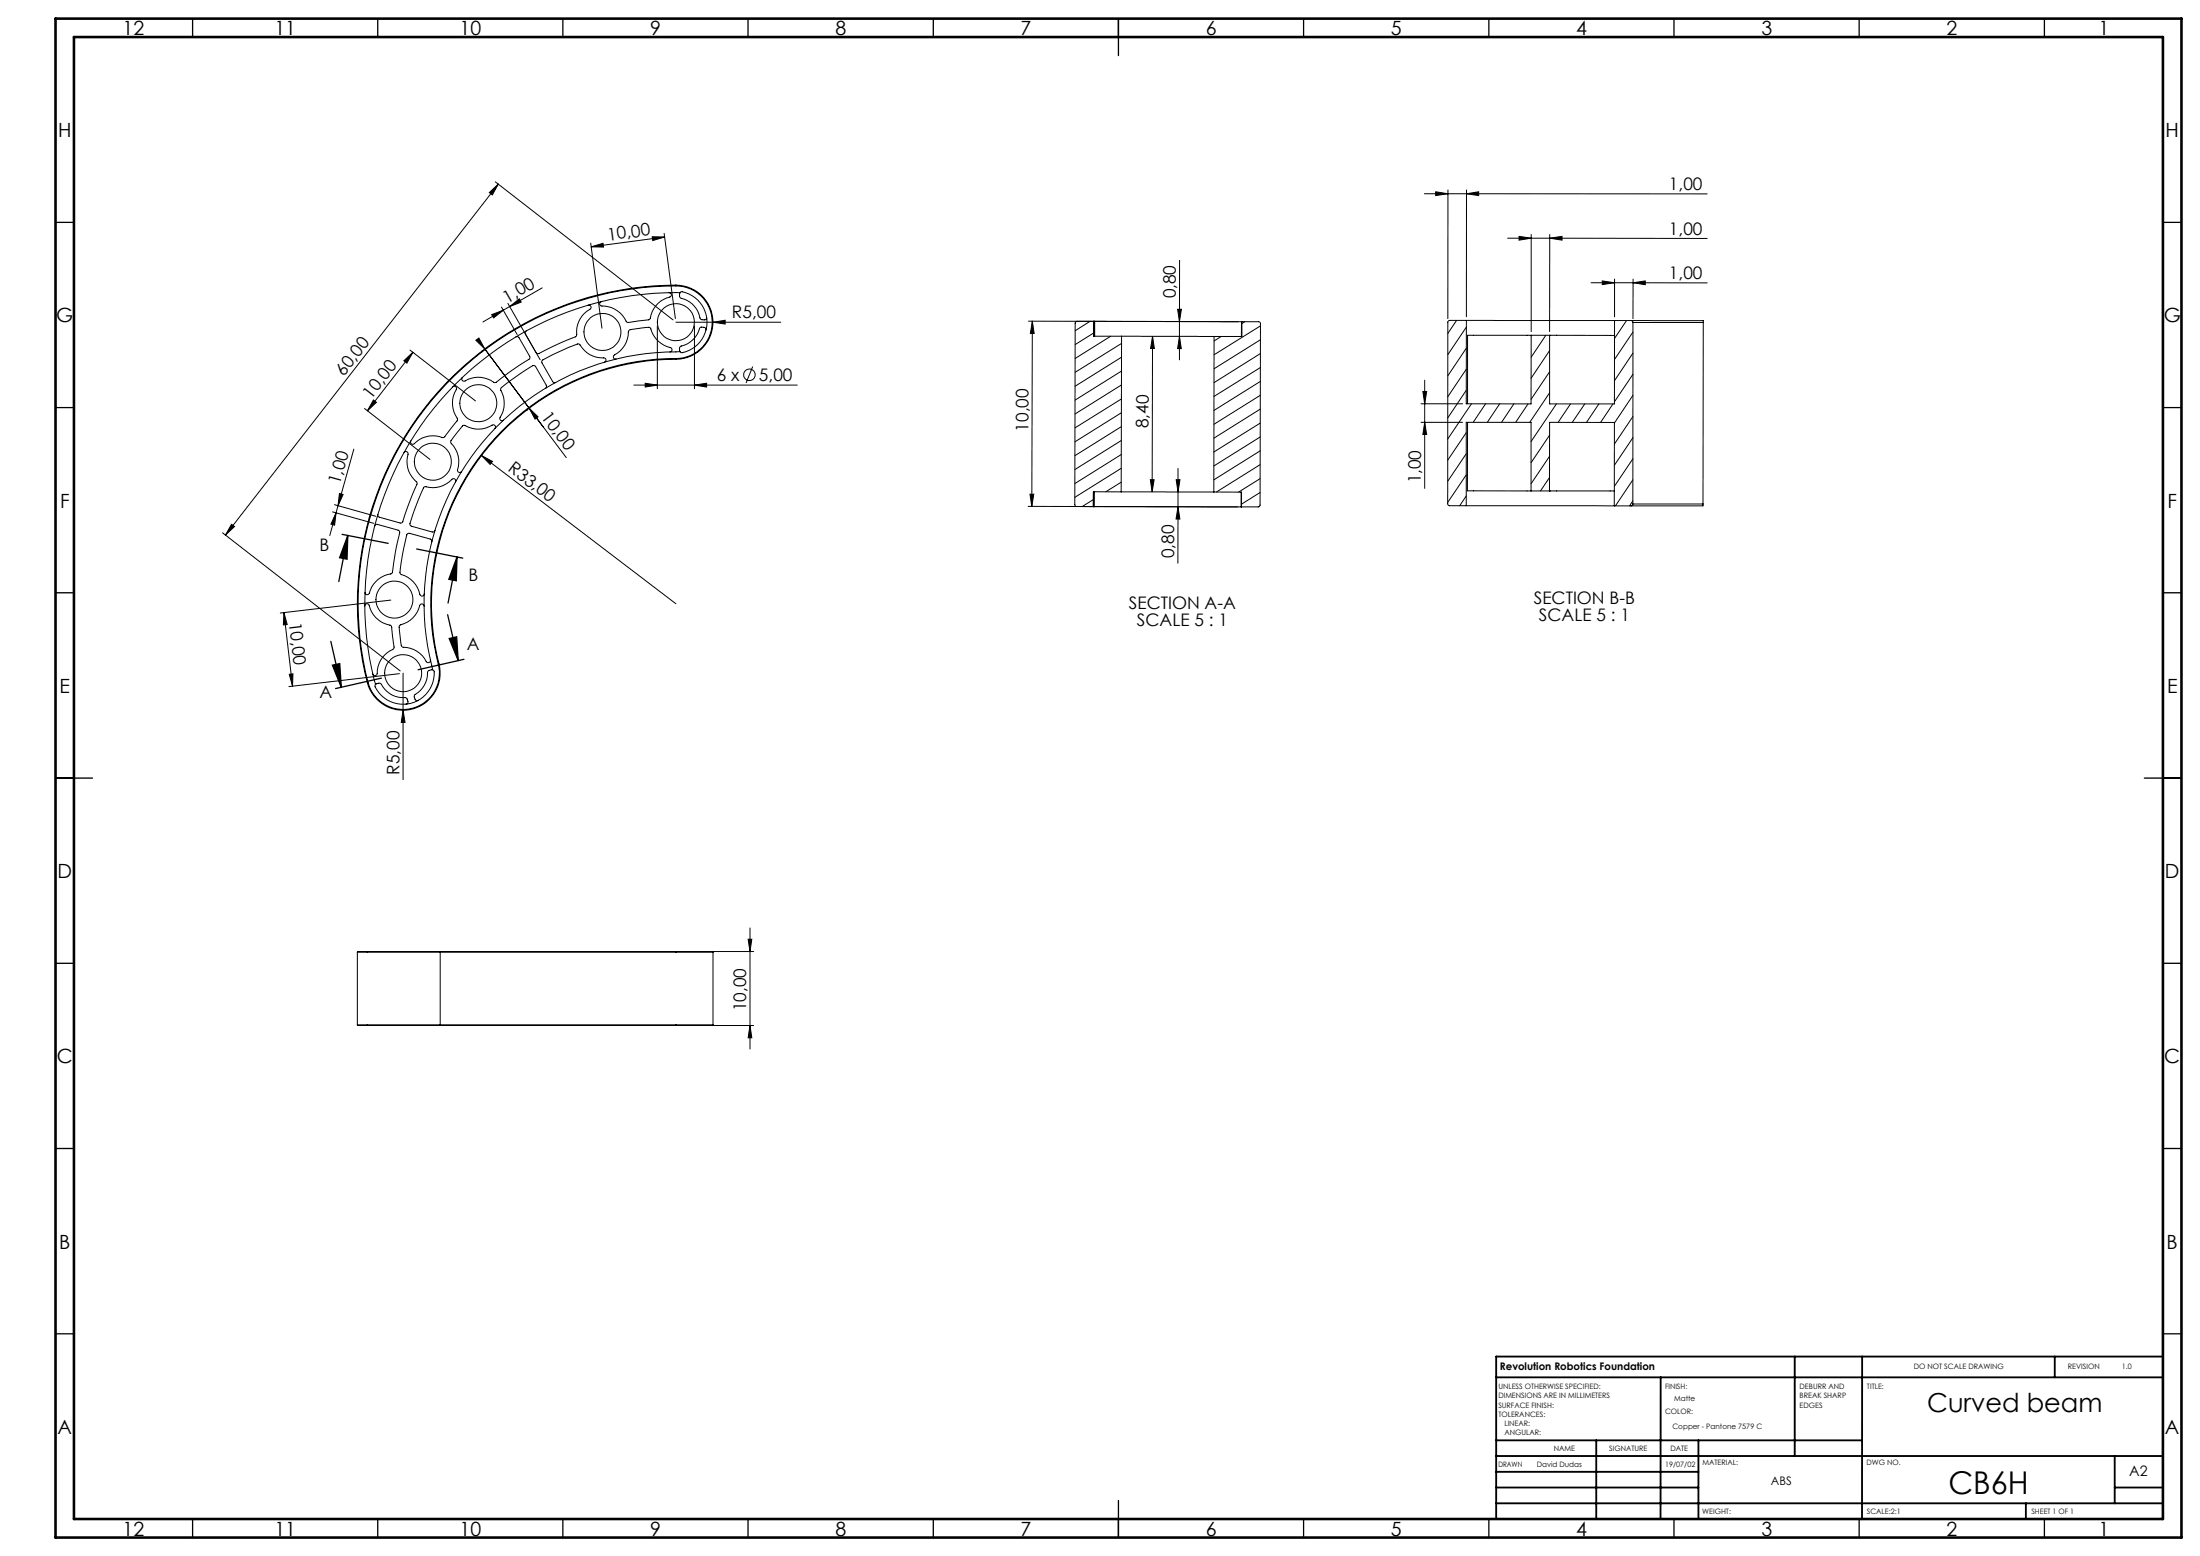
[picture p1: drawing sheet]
<svg xmlns="http://www.w3.org/2000/svg" width="594mm" height="420mm" viewBox="0 0 594 420" stroke-linecap="round" stroke-linejoin="round" font-family="sans-serif">
<g fill="none" stroke="#000" stroke-width=".27">
<path d="M132.1 52l2.4-2.3-1.6 2.9zM133.7 49.1l48 37.2M134.5 49.7l-73.6 94.7M384.6 52.3h76.3M387.6 51.8l3.3 .5-3.3 .5zM390.9 51.3v34.7M396 52.3l3.2-.5v1zM396 51.3l-.1 34.2M146.4 77.7l-8.8 5M159.5 65.6l3 23M159.6 66.6l3.2-.9 .1 1zM176.1 63.9l3.4 .1-3.3 .9z"/>
<path d="M179.3 63l3.1 23M179.5 64l-19.9 2.6M180.7 79a.59 .59 0 0 1 .6 .5 .59 .59 0 0 1-.5 .7 7.6 7.6 0 0 0-5.4 6l-5.7 .8-.5-.1a7.8 7.8 0 0 0-7.1-4.4l-.2-.6 .4-.5M182.5 77a86 86 0 0 0-83.3 107.2M182.5 77v.2M182.5 77.2a85.8 85.8 0 0 0-83.2 106.9M182.5 77.2a9.8 9.8 0 0 1 9.8 9.8 9.8 9.8 0 0 1-9.8 9.8M182.5 77a10 10 0 0 1 10 10 10 10 0 0 1-10 10M183.6 79l.2-.2a8.3 8.3 0 0 1 7.1 8.2 8.3 8.3 0 0 1-7.1 8.2l-.2-.3M183.6 79h-.2a83.8 83.8 0 0 0-82 105.7M183.6 79l-.1 1 .2 .4a7.2 7.2 0 0 1 5.5 5.7l.1 .1a1.25 1.25 0 0 0 1.5-.3v-.2M318.5 70.3v26.8"/>
<path d="M407.1 64.3l53.8 .1M410.1 63.8l3.3 .5-3.3 .5zM413.4 63.3v26.2M418.4 64.3l3.3-.5v1zM418.4 63.3v26.2M429.6 76.3l31.3 .1M432.6 75.8l3.3 .5-3.3 .5zM435.9 75.3v10.2M440.9 76.3l3.3-.5v1.1zM440.9 75.3v10.7M109 97.4l2.5-2.3-1.6 2.9zM110.7 94.5l17.7 13.7"/>
<path d="M111.5 95.1l-12.3 15.8M128.5 91.8l.8-.6 1.6 3zM130.1 94.8h.1M130.9 94.2l22 29.3M132.8 84.9l3.1-1.2-2.6 2.1zM135.4 82.9l4.2 7.4M135.9 83.7l-5.5 3.2M137.1 81.9l8.7 15.2M137.6 82.7l-1.7 1M137.6 82.7l2.6-2 .5 .8zM139.3 90.9h.5l.3 .2 2.9 5.1 .1 .4-5.9 4.1-3.2 2.5-.4 .1a7.5 7.5 0 0 0-8.2-.4l-.6-.2-.1-.4 .1-.4M142.1 89.3l-.3 .5 .1 .4"/>
<path d="M158.8 82.4a.59 .59 0 0 1 .8 .3 .59 .59 0 0 1-.3 .8 7.6 7.6 0 0 0-3.7 7.2l-10 4.7-.4 .1-.5-.3M163.2 97.8a.59 .59 0 0 0 .4-.7 .59 .59 0 0 0-.6-.5 7.4 7.4 0 0 1-6.6-3.7l-.3-.1-2.6 1-4.7 2.1-2.5 1.5v.5l2.9 5.1 .4 .3 .4-.1M177.5 88v16.9M180.9 95a.59 .59 0 0 0 .5-.6 .59 .59 0 0 0-.4-.6 7.7 7.7 0 0 1-5.5-5.4 5.3 5.3 0 0 0-2.9 .2l-2.4 .4-.4 .3a7.5 7.5 0 0 1-4.1 6.6l-.1 .4 .1 .4 .6 .2M182.5 97a66 66 0 0 0-64 82.2M182.5 96.8a66.2 66.2 0 0 0-64.2 82.5M182.5 96.8v.2M182.5 87h28.3M183.6 94.9h-.2a68.1 68.1 0 0 0-66.6 85.9M187.5 88v16.9M190.6 89.1a.95 .95 0 0 0-1.2-.8l-.3 .1a7.6 7.6 0 0 1-5.5 5.2v1.3M192.5 87l3.3-.6v1.1z"/>
<path d="M203.2 98.9l-1.8 4.5M277.7 86.7l56.6 .1M278.7 86.7l.5 3.3h-1zM278.7 86.7l-.1 50M294.3 86.7l-4 2.6M295.3 86.7h-4.6l-.4 .5-.1 49 .1 .4 .4 .1 4.5 .1M295.3 86.7h.1M295.3 86.7h.3M295.3 86.7v4.1h7.5M295.3 89.9l-5 3.1M295.6 86.7l39.6 .1M295.6 86.7v4.1"/>
<path d="M299.9 90.8l-9.6 5.9M302.8 96.4l-12.5 7.9M302.8 90.8h25M302.8 90.8l-.1 42M302.8 92.7l-12.5 7.8M311.2 90.8l.5 3.3h-1zM311.2 90.8l-.1 42M318 83.5h1l-.5 3.3zM318.5 90.8l.4 3.3h-.9zM327.8 90.8l-.1 42M329.7 90.8l-1.9 1.2M335.2 86.8h.1"/>
<path d="M335.2 86.8v4M335.3 86.8h4.6l.4 .5-.1 49-.4 .5h-4.6M335.3 86.8v4h-7.5M336.1 86.8l-.8 .5M340.3 95.4l-12.5 7.9M340.3 99.2l-12.5 7.8M340.3 88l-12.5 7.8M340.3 91.7l-12.5 7.8M393.3 86.5l-2.4 3.5M395.9 99.7l-5 7.4M395.9 88.3l-5 7.4M395.9 94l-5 7.4"/>
<path d="M395.9 86.5h-4.5l-.5 .4v49.1l.1 .3 .4 .2h4.5M395.9 86.5h40M395.9 86.5v22.5h17.5v-18.5M413.4 90.5h-17.2v18.5M413.4 90.5h5M413.5 90.5l-.1 .2M417.4 90.5l-4 5.9M418.4 94.6l-5 7.5M418.4 90.5h17.5M435.9 86.5v22.5h-17.5v-18.5M435.9 86.5h4.5M439.2 86.5l-3.3 4.9"/>
<path d="M440.4 86.5l.4 .2 .1 .3M440.4 86.5l19.5 .1v.4M440.9 89.6l-5 7.5M440.9 95.3l-5 7.5M440.9 87h19M440.9 87v49M459.9 87l-.1 49M98.4 110.3l17.7 13.7M100.8 108l.8 .6-2.4 2.3zM122.2 104.4a.61 .61 0 0 1 .9 0 .61 .61 0 0 1 .1 .8 7.5 7.5 0 0 0 .3 8l-3.4 4.7-.4 .2a7.4 7.4 0 0 0-8 1.8l-.6-.1-.3-.4 .1-.4M133.6 115.7a.6 .6 0 0 0 .1-.8 .6 .6 0 0 0-.8-.1 7.2 7.2 0 0 1-7.6 0l-.5 .2-2.3 2.9-.7 1-.1 .5a7.5 7.5 0 0 1 1.8 7.6l.2 .4 .4 .1 .5-.2M142.1 110.8h.1"/>
<path d="M142.9 110.2l2.4 2.3-.8 .6zM147.3 104.8l.3-.4-.1-.4-2.9-5.1-.6-.2-6.6 4.3-2 1.6-.3 .5a7.8 7.8 0 0 1-.2 7.9l.4 .5 .7-.1M171.1 103.9h44.2M174.2 103.5l3.3 .4-3.3 .6zM187.5 103.9l3.3-.4v1zM302.8 111.4l-12.6 7.9M302.8 115.2l-12.6 7.8M302.8 118.9l-12.6 7.8M302.8 100.2l-12.5 7.8M302.8 103.9l-12.5 7.8M302.8 107.7l-12.5 7.8M340.3 110.4l-12.5 7.9"/>
<path d="M340.3 114.2l-12.6 7.8M340.3 118l-12.6 7.8M340.3 103l-12.5 7.8M340.3 106.7l-12.5 7.8M383.7 109h11.2M383.7 114h11.2M384.2 105.7h1l-.5 3.3zM384.7 114l.5 3.3h-1zM384.7 102.6v29.2M395.9 105.4l-5 7.4M395.9 116.8l-5 7.4M396.2 114v18.5h17.2"/>
<path d="M397.3 109l-6.4 9.5M401.1 109l-3.3 5M404.9 109l-3.3 5M408.8 109l-3.4 5M412.6 109l-3.4 5M418.4 100.3l-5 7.5M418.4 106l-5.4 8M418.4 117.5l-5 7.4M420.2 109l-6.8 10.2M424 109l-3.3 5M427.9 109l-3.4 5M431.7 109l-3.4 5"/>
<path d="M435.5 109l-3.3 5M440.9 101l-5 7.5M440.9 106.7l-5 7.5M440.9 112.4l-5 7.5M440.9 118.1l-5 7.5M89.8 138.2l11.1 3.1M90.3 136.2l11.2 3.2M90.7 138.4l-.4 3.4-.9-.3zM91.3 136.5l-2.3 8.1M91.7 133.2l.9 .3-1.3 3zM95.5 121.2l-4.2 15.3M109.1 122.2a.59 .59 0 0 1 .7-.3 .59 .59 0 0 1 .4 .7 8.2 8.2 0 0 0 2.4 7.8l-4 10.7-.5 .1-5.8-1.6-.3-.4v-.3"/>
<path d="M123 130.1a.6 .6 0 0 0-.2-.8 .6 .6 0 0 0-.8 .1 7.7 7.7 0 0 1-7.4 2l-1.8 3.8-2.1 6.1a.58 .58 0 0 0 .4 .7l5.6 1.6 .6-.1 .1-.3M130 123l3 1.5-.7 .9zM130 123l52.5 40M277.6 136.7l56.6 .1M278.1 133.4h1l-.5 3.3zM295.2 136.8h.1M295.2 136.8h.3M295.2 134.8l-3 1.9M295.2 132.7v4.1M295.5 136.8h39.6M295.5 132.7v4.1M302.7 132.8h25"/>
<path d="M302.7 132.8l-7.5-.1v4.1M302.7 126.4l-12.5 7.8M302.7 130.2l-4.1 2.5M302.8 122.7l-12.6 7.8M310.6 129.5h1l-.5 3.3zM317.6 129.5h1l-.5 3.3zM318.1 136.8l.5 3.3h-1.1zM318.1 126.5l-.1 25.5M327.7 132.8h7.5v4M335.1 136.8h.1M335.1 132.8v4M340.2 125.4l-11.8 7.4"/>
<path d="M340.2 129.2l-5.8 3.6M340.2 132.9l-5 3.2M340.3 121.7l-12.6 7.8M395.9 122.5l-5 7.4M395.9 128.2l-5 7.4M395.9 133.9l-1.8 2.6M395.9 136.5h40M413.4 132.5v-18.5h-17.5v22.5M413.4 132.5h5M418.4 132.5h17.5M418.4 132.5v-18.5h17.5v22.5M418.4 123.1l-5 7.5"/>
<path d="M418.4 128.9l-2.5 3.6M435.9 136.5h4.5M440.9 129.5l-4.7 7M440.9 135.2l-.9 1.3M440.9 136l-.2 .4-.3 .1M440.9 136h18.9M440.9 123.8l-5 7.5M459.8 136v.5h-19.4M60.1 143.8l48 37.3M62.5 141.5l.8 .6-2.4 2.3zM101.2 142l.2-.3 .4-.2 5.7 1.6 .4 .4-1.1 5.6-.8 5.3-.3 .4a7.4 7.4 0 0 0-6.1 5.5l-.8 .2-.2-.6M116.6 146.2l-.1-.4-.3-.3-5.6-1.5-.7 .2-1.6 7.7-.3 2.6 .1 .5a7.5 7.5 0 0 1 5.4 5.6l.5 .3 .4-.2 .1-.4"/>
<path d="M76.7 165.4l.8 3.2-1 .1zM76.7 165.4l2.3 19.8M98.5 163.6a.61 .61 0 0 1 .5-.6 .61 .61 0 0 1 .7 .4 7.4 7.4 0 0 0 5.9 5.5l.8 5.7-.1 .5a7.7 7.7 0 0 0-4.6 7.1l-.6 .2-.5-.5M105.5 162l-29.8 3.5M114.5 163.6a.61 .61 0 0 0-.5-.6 .61 .61 0 0 0-.7 .5 7.8 7.8 0 0 1-5.4 5.4l-.1 1 .4 3.7 .4 1a7.5 7.5 0 0 1 6.6 4.1l.4 .2 .4-.2 .2-.6M118.3 179.3a9.8 9.8 0 0 1-7.1 11.9 9.8 9.8 0 0 1-11.9-7.1M118.5 179.2l-.2 .1M118.5 179.2a10 10 0 0 1-7.2 12.2 10 10 0 0 1-12.1-7.2M78.1 182l1-.1-.1 3.3zM99.3 184.1l-.1 .1M101.4 184.7l1.3-.3a7.4 7.4 0 0 0 7 4l.1 .1a1.36 1.36 0 0 1 .1 1.5l-.3 .1M107.8 181.8l-29.8 3.5"/>
<path d="M108.8 191.7l.6 3.3h-1.1zM108.8 181.7v28.7M116.8 180.8l.3 .1a7.9 7.9 0 0 1-6.2 8.9 8.1 8.1 0 0 1-9.7-4.8l.2-.3M116.8 180.8l-1 .2-.3 .2a7.2 7.2 0 0 1-3.6 6.5l-.1 .1a1.18 1.18 0 0 0 1 1.3h.1M96.5 257h2.7M96.5 257v19.6M99.2 257h19.7M99.3 256.8h-2.7l-.1 .2M99.3 256.8l-.1 .2M99.3 256.8h19.3M118.6 256.8l.3 .2M118.6 256.8h63.9"/>
<path d="M118.9 257h63.6M118.9 257v19.6M182.5 256.8h9.9l.1 .2M182.5 256.8v.2M182.5 257h10M183.5 256.8h20M192.5 257v19.6M202 253.5h1l-.5 3.3zM202.5 250.5v32.7M96.5 276.6l.1 .2h2.7M96.5 276.6h2.7M99.2 276.6l.1 .2"/>
<path d="M99.2 276.6h19.7M99.3 276.8h19.3M118.6 276.8h63.9M118.9 276.6l-.3 .2M118.9 276.6h63.6M182.5 276.6v.2M182.5 276.6h10M183.5 276.8h20M192.5 276.6l-.1 .2h-9.9M202.5 276.8l.5 3.3h-1z"/>
<circle cx="162.7" cy="89.6" r="5"/>
<circle cx="182.5" cy="87" r="5"/>
<circle cx="129.1" cy="108.9" r="5"/>
<circle cx="202.3" cy="101.2" r="1.56"/>
<circle cx="116.9" cy="124.6" r="5"/>
<circle cx="106.5" cy="161.8" r="5"/>
<circle cx="108.9" cy="181.7" r="5"/>
</g>
<g fill="none" stroke="#000" stroke-width=".35">
<path d="M52 5v5M102 5v5M152 5v5M202 5v5M252 5v5M302 5v10M352 5v5M402 5v5M452 5v5M502 5v5M552 5v5M15 60h5"/>
<path d="M584 60h5M15 110h5M584 110h5M92.4 144.2l12.4 2.5M93.9 144.5l-.2 6.4-2-.4zM93.9 144.5l-2.4 12.5M112.5 148.2l12.5 2.5M123.4 150.3l-.2 6.5-2-.4zM123.4 150.3l-2.4 12.5M15 160h5M89.3 173.1l2.8 12.4M89.7 179.5l2-.4 .4 6.4z"/>
<path d="M120.9 165.9l2.8 12.4M121.3 172.3l2-.4 .4 6.4zM125.3 178l-12.4 2.8M584 160h5M103 183l-12.4 2.9M15 210h10M579 210h10M15 260h5M584 260h5M15 310h5M584 310h5M15 360h5"/>
<path d="M584 360h5M52 410v5M102 410v5M152 410v5M202 410v5M252 410v5M302 405v10M352 410v5M402 410v5M452 410v5M502 410v5M552 410v5"/>
</g>
<g fill="none" stroke="#000" stroke-width=".5">
<path d="M404 371.8h180M448.4 371.8l-.1 38.3M484.6 366.2v26.8M502.8 366.2l-.1 43.9M554.8 366.2v5.6M584 366.2h-180v43.8M404 388.8h98.8M404 397.3h54.6M404 393h180M431 388.8v21.2M458.6 388.8v21.2M571 393v12.8"/>
<path d="M404 405.8h180M404 401.5h54.6M547 405.8v4.2M571 401.5h13"/>
</g>
<path d="M15 5h574v410h-574zM20 10h564v400h-564z" fill="none" stroke="#000" stroke-width=".7"/>
<g fill="#000">
<path d="M192.5 87l3.3-.6v1.1zM130 123l3 1.5-.7 .9zM108.8 191.7l.6 3.3h-1.1z"/>
<path d="M387.6 51.8l3.3 .5-3.3 .5zM396 52.3l3.2-.5v1z"/>
<path d="M159.6 66.6l3.2-.9 .1 1zM176.1 63.9l3.4 .1-3.3 .9z"/>
<path d="M410.1 63.8l3.3 .5-3.3 .5zM418.4 64.3l3.3-.5v1z"/>
<path d="M432.6 75.8l3.3 .5-3.3 .5zM440.9 76.3l3.3-.5v1.1z"/>
<path d="M128.5 91.8l.8-.6 1.6 3zM142.9 110.2l2.4 2.3-.8 .6z"/>
<path d="M132.8 84.9l3.1-1.2-2.6 2.1zM137.6 82.7l2.6-2 .5 .8z"/>
<path d="M278.7 86.7l.5 3.3h-1zM278.1 133.4h1l-.5 3.3z"/>
<path d="M311.2 90.8l.5 3.3h-1zM310.6 129.5h1l-.5 3.3zM318 83.5h1l-.5 3.3zM318.5 90.8l.4 3.3h-.9zM317.6 129.5h1l-.5 3.3zM318.1 136.8l.5 3.3h-1.1z"/>
<path d="M100.8 108l.8 .6-2.4 2.3zM109 97.4l2.5-2.3-1.6 2.9z"/>
<path d="M174.2 103.5l3.3 .4-3.3 .6zM187.5 103.9l3.3-.4v1z"/>
<path d="M384.2 105.7h1l-.5 3.3zM384.7 114l.5 3.3h-1z"/>
<path d="M90.7 138.4l-.4 3.4-.9-.3zM91.7 133.2l.9 .3-1.3 3z"/>
<path d="M62.5 141.5l.8 .6-2.4 2.3zM132.1 52l2.4-2.3-1.6 2.9z"/>
<path d="M123.4 150.3l-.2 6.5-2-.4zM93.9 144.5l-.2 6.4-2-.4z"/>
<path d="M76.7 165.4l.8 3.2-1 .1zM78.1 182l1-.1-.1 3.3z"/>
<path d="M121.3 172.3l2-.4 .4 6.4zM89.7 179.5l2-.4 .4 6.4z"/>
<path d="M202 253.5h1l-.5 3.3zM202.5 276.8l.5 3.3h-1z"/>
</g>
<text font-size="8.5" x="526.1" y="403.2">CB6H</text>
<text font-size="7.1" x="520.3" y="381">Curved beam</text>
<g font-size="5.3">
<text x="33.1" y="9.5">12</text>
<text x="74.1" y="9.5">11</text>
<text x="124.1" y="9.5">10</text>
<text x="175.6" y="9.5">9</text>
<text x="225.6" y="9.5">8</text>
<text x="275.6" y="9.5">7</text>
<text x="325.6" y="9.5">6</text>
<text x="375.6" y="9.5">5</text>
<text x="425.6" y="9.5">4</text>
<text x="475.6" y="9.5">3</text>
<text x="525.6" y="9.5">2</text>
<text x="566.6" y="9.5">1</text>
<text x="15.7" y="37">H</text>
<text x="584.7" y="37">H</text>
<text x="15.2" y="87">G</text>
<text x="584.2" y="87">G</text>
<text x="16.2" y="137">F</text>
<text x="585.2" y="137">F</text>
<text x="16.1" y="187">E</text>
<text x="585.1" y="187">E</text>
<text x="15.5" y="237">D</text>
<text x="584.5" y="237">D</text>
<text x="15.4" y="287">C</text>
<text x="584.4" y="287">C</text>
<text x="16" y="337">B</text>
<text x="585" y="337">B</text>
<text x="15.5" y="387">A</text>
<text x="584.5" y="387">A</text>
<text x="33.1" y="414.5">12</text>
<text x="74.1" y="414.5">11</text>
<text x="124.1" y="414.5">10</text>
<text x="175.6" y="414.5">9</text>
<text x="225.6" y="414.5">8</text>
<text x="275.6" y="414.5">7</text>
<text x="325.6" y="414.5">6</text>
<text x="375.6" y="414.5">5</text>
<text x="425.6" y="414.5">4</text>
<text x="475.6" y="414.5">3</text>
<text x="525.6" y="414.5">2</text>
<text x="566.6" y="414.5">1</text>
</g>
<g font-size="4.7">
<text x="450.6" y="51.3">1,00</text>
<text x="164.2" y="65" transform="rotate(-8 164.2 65)">10,00</text>
<text x="450.6" y="63.3">1,00</text>
<text x="450.6" y="75.3">1,00</text>
<text x="136.9" y="82" transform="rotate(-30 136.9 82)">1,00</text>
<text x="317.5" y="80.6" transform="rotate(-90 317.5 80.6)">0,80</text>
<text x="197.6" y="86">R5,00</text>
<text x="92.8" y="101.7" transform="rotate(-52 92.8 101.7)">60,00</text>
<text x="100.3" y="107.9" transform="rotate(-52 100.3 107.9)">10,00</text>
<text x="193.5" y="102.9">6 x</text>
<text x="204.9" y="102.9">5,00</text>
<text x="146" y="112.6" transform="rotate(53 146 112.6)">10,00</text>
<text x="277.7" y="116.5" transform="rotate(-90 277.7 116.5)">10,00</text>
<text x="310.1" y="115.6" transform="rotate(-90 310.1 115.6)">8,40</text>
<text x="91.8" y="130.9" transform="rotate(-74 91.8 130.9)">1,00</text>
<text x="137" y="127" transform="rotate(37 137 127)">R33,00</text>
<text x="383.7" y="130.5" transform="rotate(-90 383.7 130.5)">1,00</text>
<text x="86.2" y="148.6">B</text>
<text x="317" y="150.7" transform="rotate(-90 317 150.7)">0,80</text>
<text x="126.5" y="156.9">B</text>
<text x="304.8" y="164.5">SECTION A-A</text>
<text x="414.1" y="163.1">SECTION B-B</text>
<text x="415.5" y="167.6">SCALE 5 : 1</text>
<text x="78" y="168.1" transform="rotate(83 78 168.1)">10,00</text>
<text x="307" y="169">SCALE 5 : 1</text>
<text x="126" y="175.6">A</text>
<text x="86.3" y="188.4">A</text>
<text x="107.9" y="209.2" transform="rotate(-90 107.9 209.2)">R5,00</text>
<text x="201.5" y="272.9" transform="rotate(-90 201.5 272.9)">10,00</text>
</g>
<text font-size="3.9" x="574.9" y="398.5">A2</text>
<text font-size="3.2" x="478.2" y="400.9">ABS</text>
<text font-size="2.8" x="405" y="369.9">Revolution Robotics Foundation</text>
<g font-size="2">
<text x="516.7" y="369.6">DO NOT SCALE DRAWING</text>
<text x="558.3" y="369.6">REVISION</text>
<text x="572.9" y="369.6">1.0</text>
<text x="404.6" y="374.9">UNLESS OTHERWISE SPECIFIED:</text>
<text x="404.6" y="377.4">DIMENSIONS ARE IN MILLIMETERS</text>
<text x="449.6" y="374.9">FINISH:</text>
<text x="485.9" y="374.9">DEBURR AND</text>
<text x="485.9" y="377.4">BREAK SHARP</text>
<text x="504.1" y="374.9">TITLE:</text>
<text x="404.6" y="379.9">SURFACE FINISH:</text>
<text x="404.6" y="382.4">TOLERANCES:</text>
<text x="449.6" y="381.8">COLOR:</text>
<text x="452" y="378.3">Matte</text>
<text x="485.9" y="379.9">EDGES</text>
<text x="406.2" y="384.9">LINEAR:</text>
<text x="406.2" y="387.4">ANGULAR:</text>
<text x="451.6" y="385.7">Copper - Pantone 7579 C</text>
<text x="404.6" y="396">DRAWN</text>
<text x="414.9" y="396">David Dudas</text>
<text x="419.5" y="391.8">NAME</text>
<text x="434.5" y="391.7">SIGNATURE</text>
<text x="449.6" y="395.9">19/07/02</text>
<text x="451" y="391.7">DATE</text>
<text x="459.6" y="395.5">MATERIAL:</text>
<text x="504" y="395.5">DWG NO.</text>
<text x="459.6" y="408.5">WEIGHT:</text>
<text x="504.1" y="408.6">SCALE:2:1</text>
<text x="548.5" y="408.6">SHEET 1 OF 1</text>
</g>
</svg>
